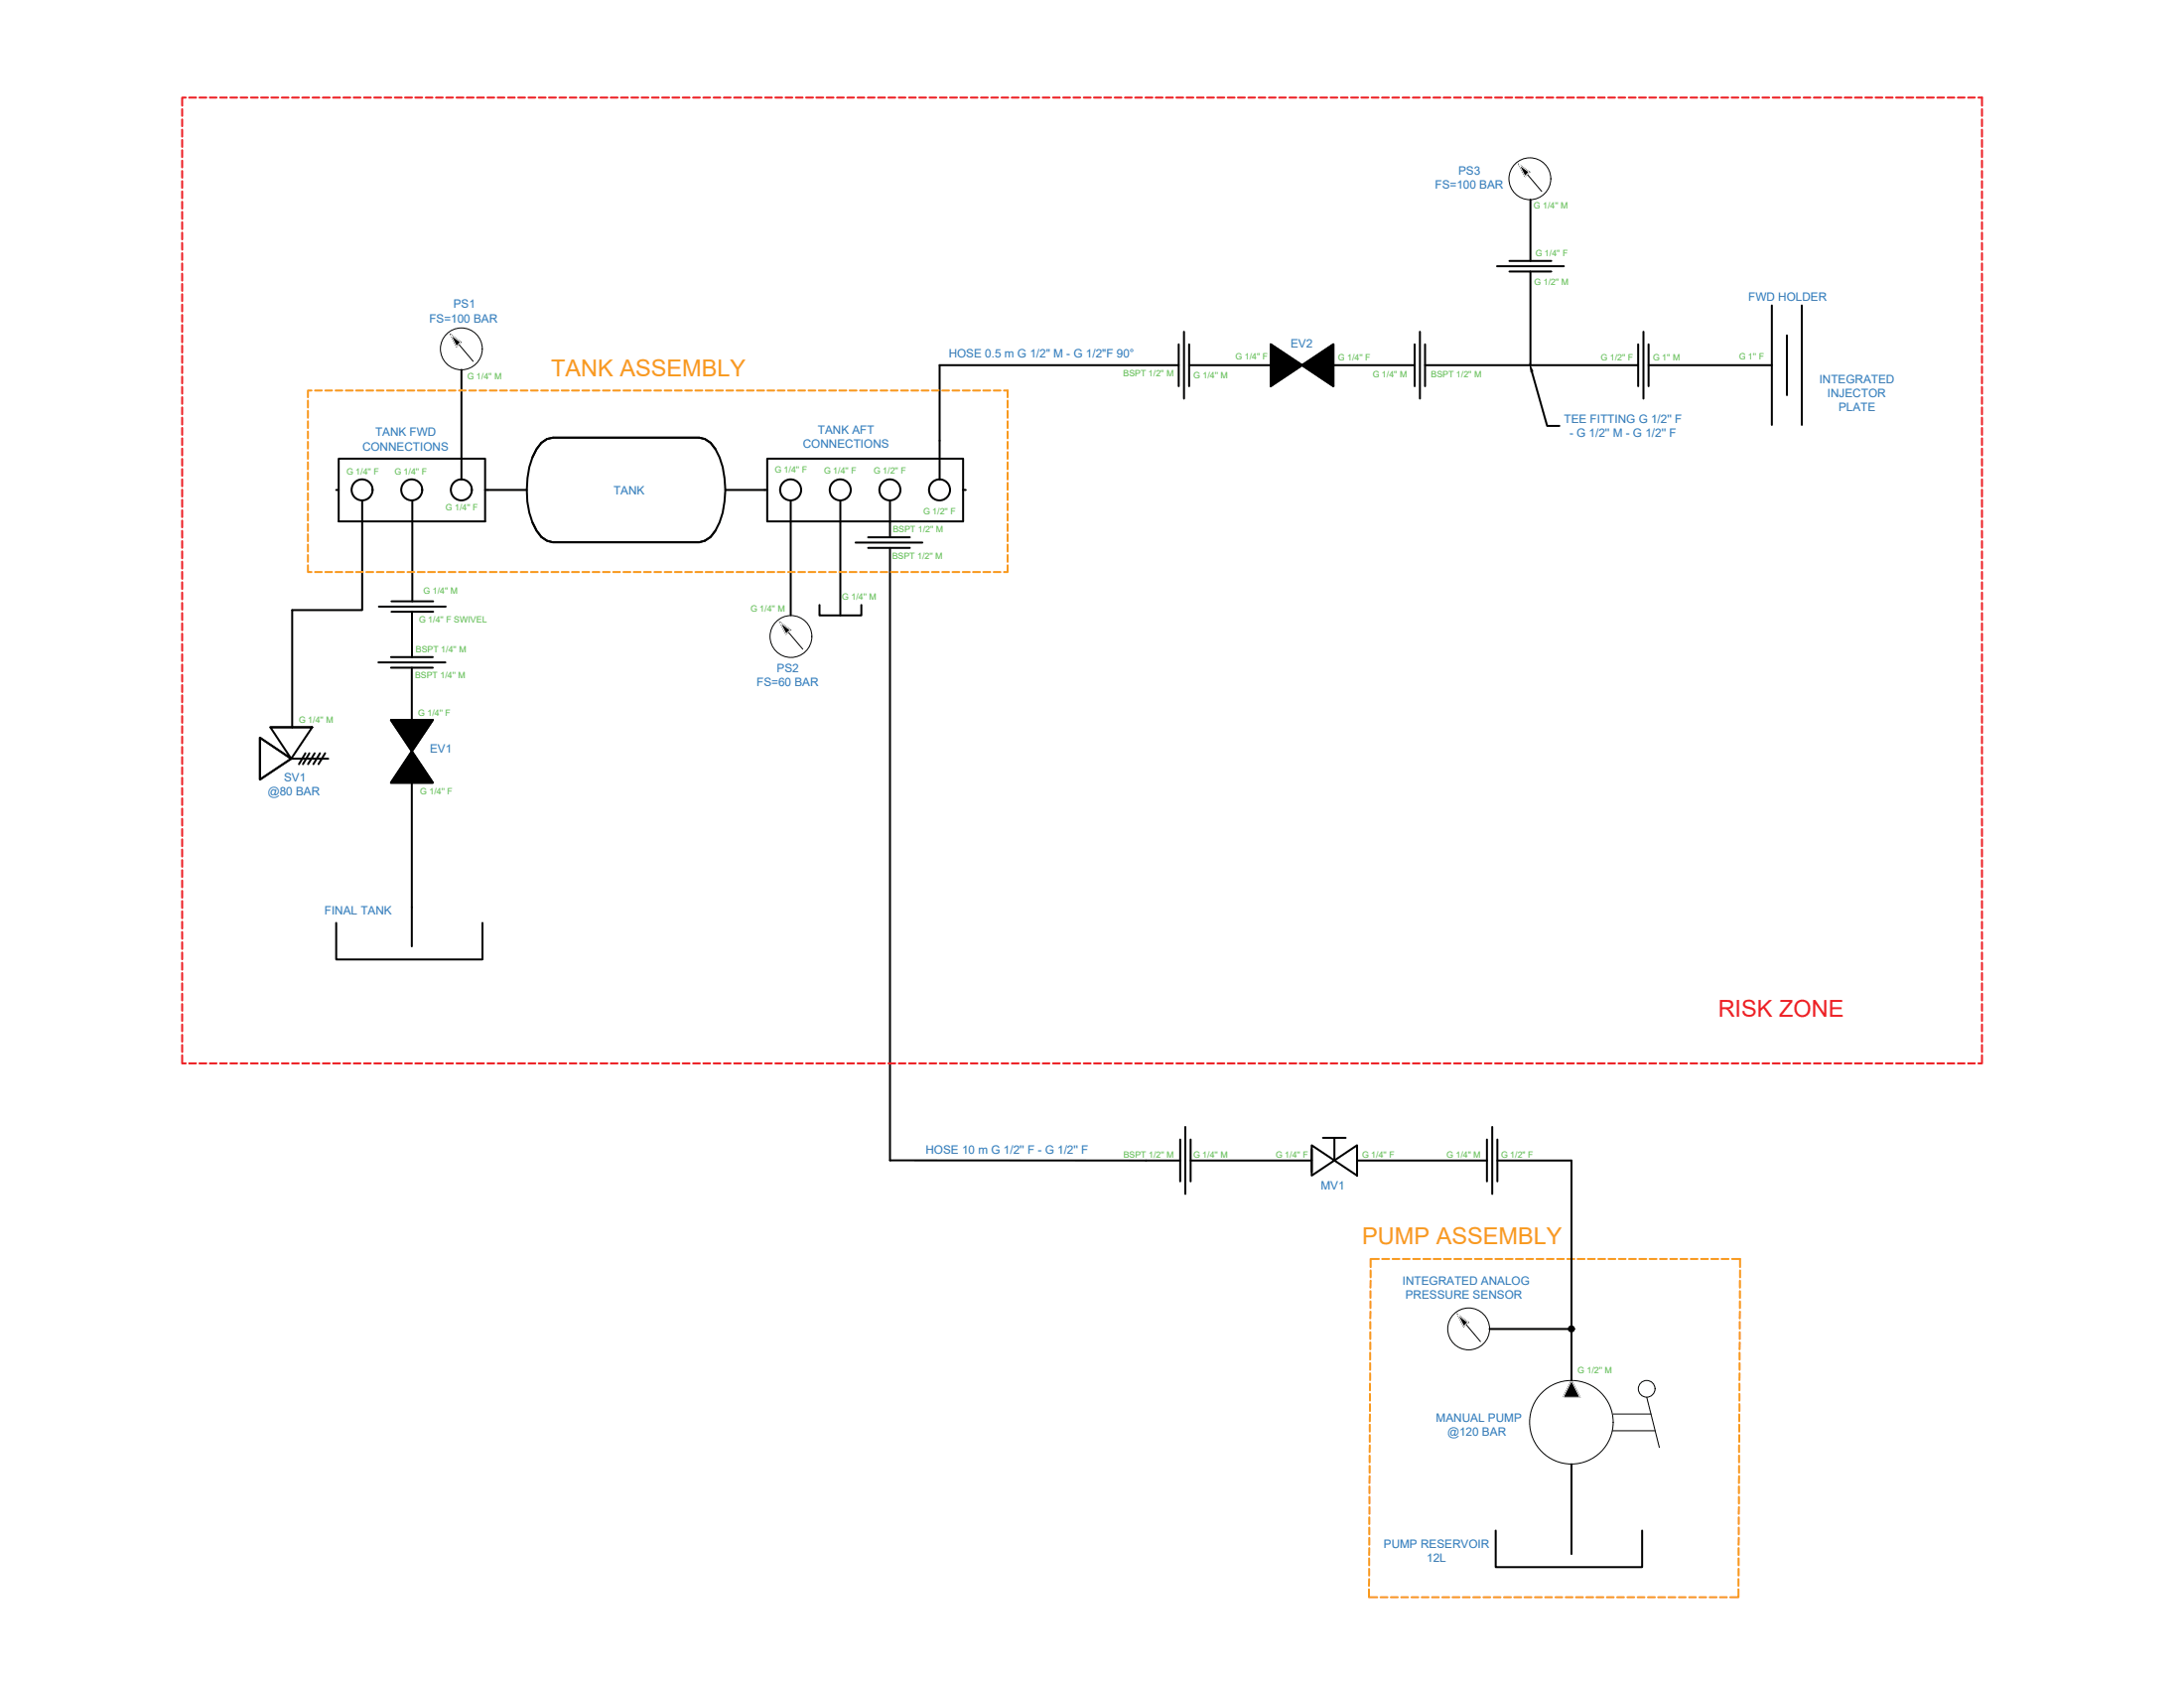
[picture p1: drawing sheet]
<svg xmlns="http://www.w3.org/2000/svg" width="279mm" height="216mm" viewBox="0 0 279 216" stroke-linecap="round" stroke-linejoin="round" font-family="sans-serif">
<!-- layer: SYMS -->
<g fill="none" stroke="#000" stroke-width=".25">
<path d="M191.5 34.1h8.6M193.1 33.4h5.4M193.1 34.7h5.4M226.7 39.1v15.2M230.5 39.1v15.2M43.3 58.7h18.8v8h-18.8zM69.3 56.6l.7-.5 .7-.1h18.8l.7 .1 .7 .5a7.8 7.8 0 0 1 1.8 4.6 11.4 11.4 0 0 1-1.2 6.7l-.6 .8-.7 .5-.7 .2h-18.8l-.7-.2-.7-.5a8.5 8.5 0 0 1-1.9-6.1 9.1 9.1 0 0 1 1.9-6zM91.5 57.4l-.6-.8-.7-.5-.7-.1h-18.8l-.7 .1-.7 .5-.7 .8-.5 1.1M98.1 58.7h25.1v8h-25.1zM150.8 44v5.4M151.5 42.4v8.6M152.1 44v5.4"/>
<path d="M162.6 44l4 2.7-4 2.7zM162.6 44v5.4l8-5.4v5.4zM166.6 46.7l4-2.7v5.4zM181 44v5.4M181.7 42.4v8.6M182.3 44v5.4M209.6 44v5.4M210.2 42.4v8.6M210.9 44v5.4M228.6 42.9v7.6M43 62.7h.3M48.5 77.6h8.5"/>
<path d="M50.1 76.9h5.3M50.1 78.2h5.3M62.1 62.7h.3M68.1 66.8l.5 1.1 .7 .8 .7 .5 .7 .2M70.7 69.4h18.8M91.5 67.9l-.6 .8-.7 .5-.7 .2M97.8 62.7h.3M104.8 77.4v1.3h5.4v-1.3M109.5 69.4h8.5M111.1 68.7h5.3M111.1 70.1h5.3M123.2 62.7h.3"/>
<path d="M48.4 84.7h8.6M50 92.1h5.4l-2.7 4zM50 92.1l5.4 8h-5.4l5.4-8zM50 84h5.4M50 85.4h5.4M52.7 96.1l2.7 4h-5.4zM43 118v4.7h18.7v-4.7M52.7 116v5M151 145.7v5.4M151.6 144.1v8.6M152.3 145.7v5.4M167.8 146.5l5.8 3.9v-3.9l-5.8 3.9z"/>
<path d="M167.8 147v2.9M169.2 145.5h2.9M170.7 145.5v2.9M173.6 147v2.9M190.2 145.7v5.4M190.9 144.1v8.6M191.6 145.7v5.4M191.3 195.8v4.6h18.8v-4.6M201 193.8v5"/>
<circle cx="46.3" cy="62.7" r="1.34"/>
<circle cx="52.7" cy="62.7" r="1.34"/>
<circle cx="59" cy="62.7" r="1.34"/>
<circle cx="101.1" cy="62.7" r="1.34"/>
<circle cx="107.5" cy="62.7" r="1.34"/>
<circle cx="113.8" cy="62.7" r="1.34"/>
<circle cx="120.2" cy="62.7" r="1.34"/>
<circle cx="201" cy="170" r=".33"/>
<circle cx="201" cy="170" r=".2"/>
<circle cx="201" cy="170" r=".1"/>
</g>
<!-- layer: WIRES -->
<g fill="none" stroke="#000" stroke-width=".25">
<path d="M59 47.3v14M120.2 46.7v14.6M46.3 64v14h-8.9v15.1M52.7 78.2v5.8M52.7 64v12.9M62.4 62.7h5M92.8 62.7h5M101.2 64v14.7M107.5 64v14.7M113.9 64v4.7M113.9 70.1v78.3M52.7 85.4v6.7"/>
<path d="M146.6 148.4h4.4M152.3 148.4h15.5M170.7 148.4h.1M173.6 148.4h16.6M191.6 148.4h9.4v28.2M190.6 170h10.4M201 187.3v6.5"/>
</g>
<!-- layer: SYMS -->
<g fill="none" stroke="#000" stroke-width=".13">
<path d="M194.3 21.1l2.9 3.4M194.3 21.1l1.3 .9-.5 .6zM57.7 42.8l2.8 3.4M57.7 42.8l1.2 1-.5 .5zM99.8 79.6l2.9 3.4M99.8 79.6l1.3 1-.5 .5zM186.5 168.2l2.9 3.4M186.5 168.2l1.3 .9-.5 .6zM201 176.6l1.1 2.1h-2.1zM210.7 178.7l1.6 6.4M206.3 183h5.4M206.4 180.9h4.8"/>
<circle cx="195.7" cy="22.9" r="2.68"/>
<circle cx="59" cy="44.6" r="2.68"/>
<circle cx="101.2" cy="81.4" r="2.68"/>
<circle cx="187.9" cy="170" r="2.68"/>
<circle cx="210.7" cy="177.6" r="1.07"/>
<circle cx="201" cy="181.9" r="5.3"/>
</g>
<g fill="#000" stroke="#000" stroke-width=".13">
<path d="M52.6 96l.1 .1zM201 176.6l1.1 2.1h-2.1z"/>
<path d="M194.3 21.1l1.3 .9h-.8zM194.8 22l.3 .6 .5-.6z"/>
<path d="M57.7 42.8l1.2 1h-.8zM58.1 43.8l.3 .5 .5-.5z"/>
<path d="M162.6 46.7v2.7zM162.6 46.7v2.7z"/>
<path d="M162.6 44v2.3zM162.6 44v2.3z"/>
<path d="M162.6 44v5.4l3.9-2.7zM162.6 49.4l3.9-2.7v.1z"/>
<path d="M166.6 46.7l3.9-2.6zM166.6 46.7l3.9-2.6v5.3z"/>
<path d="M170.5 46.7v2.7zM170.6 46.7v2.7z"/>
<path d="M170.5 44.1v2.2l.1-2.3zM170.6 44l-.1 2.3z"/>
<path d="M99.8 79.6l1.3 1h-.8zM100.3 80.6l.3 .5 .5-.5z"/>
<path d="M50 92.1h2.7zM50 92.1h2.7z"/>
<path d="M52.7 96.1l2.6 3.9zM52.7 96.1l2.6 3.9h-5.2z"/>
<path d="M53.1 92.1h2.3zM53.1 92.1h2.3z"/>
<path d="M50 92.1l2.7 3.9 2.7-3.9zM50 92.1l2.7 3.9h-.1z"/>
<path d="M50.1 100l2.6 .1v-.1zM50.1 100l2.6 .1h-2.7z"/>
<path d="M53.1 100l2.3 .1-.1-.1zM53.1 100l2.3 .1h-2.3z"/>
<path d="M186.5 168.2l1.3 .9h-.8zM187 169.1l.3 .6 .5-.6z"/>
</g>
<path d="M194.3 21.1l1.3 .9-.5 .6zM57.7 42.8l1.2 1-.5 .5zM99.8 79.6l1.3 1-.5 .5zM186.5 168.2l1.3 .9-.5 .6zM201 176.6l1.1 2.1h-2.1z" fill="none" stroke="#fafafa" stroke-width=".13"/>
<!-- layer: 0 -->
<g fill="none" stroke="#000" stroke-width=".25">
<path d="M195.8 25.5v7.9M195.8 34.7v12M120.2 46.7h30.6M152.1 46.7h28.9M182.3 46.7h27.3M196 47.5l1.9 7h1.6M210.9 46.7h15.8M33.3 94.4l4 2.6-4 2.7zM34.6 93h5.3l-2.6 4zM34.6 93h5.3M37.3 97h4.7M39.1 96.3l-.9 1.4"/>
<path d="M39.6 96.3l-.8 1.4M40.3 96.3l-.9 1.4M40.9 96.3l-.8 1.4M41.6 96.3l-.9 1.4M52.7 96.1v19.9M113.9 148.4h32.7"/>
</g>
<g fill="none" stroke="#f8991e" stroke-width=".25">
<path d="M39.4 51.2v.9M39.4 52.5v.9M39.4 53.9v.9M39.4 55.2v.9M39.4 56.5v.9M39.4 57.8v.9M39.4 59.1v.9M39.9 49.9h-.5v.9M40.3 49.9h.9M41.6 49.9h.9M42.9 49.9h.9M44.2 49.9h.9"/>
<path d="M45.6 49.9h.8M46.9 49.9h.9M48.2 49.9h.9M49.5 49.9h.9M50.8 49.9h.9M52.1 49.9h.9M53.4 49.9h.9M54.8 49.9h.8M56.1 49.9h.9M57.4 49.9h.9M58.7 49.9h.9M60 49.9h.9"/>
<path d="M61.3 49.9h.9M62.7 49.9h.8M64 49.9h.9M65.3 49.9h.9M66.6 49.9h.9M67.9 49.9h.9M69.2 49.9h.9M70.5 49.9h.9M71.9 49.9h.8M73.2 49.9h.9M74.5 49.9h.9M75.8 49.9h.9"/>
<path d="M77.1 49.9h.9M78.4 49.9h.9M79.8 49.9h.8M81.1 49.9h.9M82.4 49.9h.9M83.7 49.9h.9M85 49.9h.9M86.3 49.9h.9M87.7 49.9h.8M89 49.9h.9M90.3 49.9h.9M91.6 49.9h.9"/>
<path d="M92.9 49.9h.9M94.2 49.9h.9M95.5 49.9h.9M96.9 49.9h.8M98.2 49.9h.9M99.5 49.9h.9M100.8 49.9h.9M102.1 49.9h.9M103.4 49.9h.9M104.8 49.9h.8M106.1 49.9h.9M107.4 49.9h.9"/>
<path d="M108.7 49.9h.9M110 49.9h.9M111.3 49.9h.9M112.6 49.9h.9M114 49.9h.8M115.3 49.9h.9M116.6 49.9h.9M117.9 49.9h.9M119.2 49.9h.9M120.5 49.9h.9M121.9 49.9h.8M123.2 49.9h.9"/>
<path d="M124.5 49.9h.9M125.8 49.9h.9M127.1 49.9h.9M128.4 49.9h.5v.9M128.9 51.2v.9M128.9 52.5v.9M128.9 53.9v.9M128.9 55.2v.9M128.9 56.5v.9M128.9 57.8v.9M128.9 59.1v.9M39.4 72.3v.9h.5"/>
<path d="M39.4 60.4v.9M39.4 61.8v.8M39.4 63.1v.9M39.4 64.4v.9M39.4 65.7v.9M39.4 67v.9M39.4 68.3v.9M39.4 69.7v.8M39.4 71v.9M40.3 73.2h.9M41.6 73.2h.9M42.9 73.2h.9"/>
<path d="M44.2 73.2h.9M45.6 73.2h.8M46.9 73.2h.9M48.2 73.2h.9M49.5 73.2h.9M50.8 73.2h.9M52.1 73.2h.9M53.4 73.2h.9M54.8 73.2h.8M56.1 73.2h.9M57.4 73.2h.9M58.7 73.2h.9"/>
<path d="M60 73.2h.9M61.3 73.2h.9M62.7 73.2h.8M64 73.2h.9M65.3 73.2h.9M66.6 73.2h.9M67.9 73.2h.9M69.2 73.2h.9M70.5 73.2h.9M71.9 73.2h.8M73.2 73.2h.9M74.5 73.2h.9"/>
<path d="M75.8 73.2h.9M77.1 73.2h.9M78.4 73.2h.9M79.8 73.2h.8M81.1 73.2h.9M82.4 73.2h.9M83.7 73.2h.9M85 73.2h.9M86.3 73.2h.9M87.7 73.2h.8M89 73.2h.9M90.3 73.2h.9"/>
<path d="M91.6 73.2h.9M92.9 73.2h.9M94.2 73.2h.9M95.5 73.2h.9M96.9 73.2h.8M98.2 73.2h.9M99.5 73.2h.9M100.8 73.2h.9M102.1 73.2h.9M103.4 73.2h.9M104.8 73.2h.8M106.1 73.2h.9"/>
<path d="M107.4 73.2h.9M108.7 73.2h.9M110 73.2h.9M111.3 73.2h.9M112.6 73.2h.9M114 73.2h.8M115.3 73.2h.9M116.6 73.2h.9M117.9 73.2h.9M119.2 73.2h.9M120.5 73.2h.9M121.9 73.2h.8"/>
<path d="M123.2 73.2h.9M124.5 73.2h.9M125.8 73.2h.9M127.1 73.2h.9M128.9 72.3v.9h-.5M128.9 60.4v.9M128.9 61.8v.8M128.9 63.1v.9M128.9 64.4v.9M128.9 65.7v.9M128.9 67v.9M128.9 68.3v.9"/>
<path d="M128.9 69.7v.8M128.9 71v.9M175.3 177v.8M175.3 178.3v.8M175.3 179.6v.9M175.3 173v.9M175.3 174.3v.9M175.3 175.7v.8M175.3 169.1v.8M175.3 170.4v.9M175.3 171.7v.9M175.3 167.8v.8"/>
<path d="M175.3 165.1v.9M175.3 166.4v.9M175.3 163.8v.9M175.3 162.5v.9M176.4 161h-1.1v1.1M176.8 161h.9M178.2 161h.8M179.5 161h.8M180.8 161h.9M182.1 161h.9M183.4 161h.9M184.7 161h.9"/>
<path d="M186.1 161h.8M187.4 161h.8M188.7 161h.8M190 161h.9M191.3 161h.9M192.6 161h.9M193.9 161h.9M195.3 161h.8M196.6 161h.8M197.9 161h.9M199.2 161h.9M200.5 161h.9"/>
<path d="M201.8 161h.9M203.1 161h.9M204.5 161h.8M205.8 161h.9M207.1 161h.9M208.4 161h.9M209.7 161h.9M211 161h.9M212.4 161h.8M213.7 161h.8M215 161h.9M216.3 161h.9"/>
<path d="M217.6 161h.9M218.9 161h.9M220.2 161h.9M221.6 161h1v1.1M222.5 177v.8M222.5 178.3v.8M222.5 179.6v.9M222.5 173v.9M222.5 174.3v.9M222.5 175.7v.8M222.6 169.1v.8M222.6 170.4v.9"/>
<path d="M222.6 171.7l-.1 .9M222.6 163.8v.9M222.6 165.1v.9M222.6 166.4v.9M222.6 167.8v.8M222.6 162.5v.9M175.2 199.3v.9M175.2 194.1v.8M175.2 195.4v.9M175.2 196.7v.9M175.2 198v.9M175.2 190.1v.9"/>
<path d="M175.2 191.4v.9M175.2 192.8v.8M175.2 188.8v.9M175.2 186.2v.8M175.2 187.5v.9M175.2 182.2v.9M175.2 183.6v.8M175.2 184.9v.8M175.3 180.9l-.1 .9M222.4 198v.9M222.4 199.3v.9M222.4 194.1v.8"/>
<path d="M222.4 195.4v.9M222.4 196.7v.9M222.5 190.1v.9M222.5 191.4v.9M222.5 192.8l-.1 .8M222.5 184.9v.8M222.5 186.2v.8M222.5 187.5v.9M222.5 188.8v.9M222.5 180.9v.9M222.5 182.2v.9M222.5 183.6v.8"/>
<path d="M175.1 203.3v1h1.1M175.2 202l-.1 .8M175.2 200.7v.8M176.6 204.3h.9M177.9 204.3h.9M179.3 204.3h.8M180.6 204.3h.8M181.9 204.3h.9M183.2 204.3h.9M184.5 204.3h.9M185.8 204.3h.9M187.1 204.3h.9"/>
<path d="M188.5 204.3h.8M189.8 204.3h.8M191.1 204.3h.9M192.4 204.3h.9M193.7 204.3h.9M195 204.3h.9M196.4 204.3h.8M197.7 204.3h.8M199 204.3h.9M200.3 204.3h.9M201.6 204.3h.9M202.9 204.3h.9"/>
<path d="M204.2 204.3h.9M205.6 204.3h.8M206.9 204.3h.9M208.2 204.3h.9M209.5 204.3h.9M210.8 204.3h.9M212.1 204.3h.9M213.4 204.3h.9M214.8 204.3h.8M216.1 204.3h.9M217.4 204.3h.9M218.7 204.3h.9"/>
<path d="M220 204.3h.9M222.4 203.3v1h-1.1M222.4 202v.8M222.4 200.7v.8"/>
</g>
<path d="M195.7 46.8l.4 .7-.2 .1z" fill="#000" stroke="#000" stroke-width=".13"/>
<g fill="none" stroke="#ed1f24" stroke-width=".25">
<path d="M23.3 14v.8M23.3 15.3v.8M23.3 16.6v.9M23.3 17.9v.9M23.3 19.2v.9M23.8 12.5h-.5v1M24.2 12.5h.9M25.5 12.5h.9M26.8 12.5h.9M28.2 12.5h.8M29.5 12.5h.8M30.8 12.5h.8"/>
<path d="M32.1 12.5h.9M33.4 12.5h.9M34.7 12.5h.9M36 12.5h.9M37.4 12.5h.8M38.7 12.5h.8M40 12.5h.9M41.3 12.5h.9M42.6 12.5h.9M43.9 12.5h.9M45.3 12.5h.8M46.6 12.5h.8"/>
<path d="M47.9 12.5h.8M49.2 12.5h.9M50.5 12.5h.9M51.8 12.5h.9M53.1 12.5h.9M54.5 12.5h.8M55.8 12.5h.8M57.1 12.5h.9M58.4 12.5h.9M59.7 12.5h.9M61 12.5h.9M62.4 12.5h.8"/>
<path d="M63.7 12.5h.8M65 12.5h.8M66.3 12.5h.9M67.6 12.5h.9M68.9 12.5h.9M70.2 12.5h.9M71.6 12.5h.8M72.9 12.5h.8M74.2 12.5h.9M75.5 12.5h.9M76.8 12.5h.9M78.1 12.5h.9"/>
<path d="M79.4 12.5h.9M80.8 12.5h.8M82.1 12.5h.9M83.4 12.5h.9M84.7 12.5h.9M86 12.5h.9M87.3 12.5h.9M88.7 12.5h.8M90 12.5h.8M91.3 12.5h.9M92.6 12.5h.9M93.9 12.5h.9"/>
<path d="M95.2 12.5h.9M96.5 12.5h.9M97.9 12.5h.8M99.2 12.5h.9M100.5 12.5h.9M101.8 12.5h.9M103.1 12.5h.9M104.4 12.5h.9M105.7 12.5h.9M107.1 12.5h.9M108.4 12.5h.9M109.7 12.5h.9"/>
<path d="M111 12.5h.9M112.3 12.5h.9M113.6 12.5h.9M115 12.5h.8M116.3 12.5h.9M117.6 12.5h.9M118.9 12.5h.9M120.2 12.5h.9M121.5 12.5h.9M122.9 12.5h.8M124.2 12.5h.9M125.5 12.5h.9"/>
<path d="M126.8 12.5h.9M128.1 12.5h.9M129.4 12.5h.9M130.7 12.5h.9M132.1 12.5h.8M133.4 12.5h.9M134.7 12.5h.9M136 12.5h.9M137.3 12.5h.9M138.6 12.5h.9M140 12.5h.8M141.3 12.5h.9"/>
<path d="M142.6 12.5h.9M143.9 12.5h.9M145.2 12.5h.9M146.5 12.5h.9M147.8 12.5h.9M149.2 12.5h.9M150.5 12.5h.9M151.8 12.5h.9M153.1 12.5h.9M154.4 12.5h.9M155.7 12.5h.9M157.1 12.5h.8"/>
<path d="M158.4 12.5h.9M159.7 12.5h.9M161 12.5h.9M162.3 12.5h.9M163.6 12.5h.9M165 12.5h.8M166.3 12.5h.9M167.6 12.5h.9M168.9 12.5h.9M170.2 12.5h.9M171.5 12.5h.9M172.8 12.5h.9"/>
<path d="M174.2 12.5h.8M175.5 12.5h.9M176.8 12.5h.9M178.1 12.5h.9M179.4 12.5h.9M180.7 12.5h.9M182.1 12.5h.8M183.4 12.5h.9M184.7 12.5h.9M186 12.5h.9M187.3 12.5h.9M188.6 12.5h.9"/>
<path d="M189.9 12.5h.9M191.3 12.5h.9M192.6 12.5h.9M193.9 12.5h.9M195.2 12.5h.9M196.5 12.5h.9M197.8 12.5h.9M199.2 12.5h.8M200.5 12.5h.9M201.8 12.5h.9M203.1 12.5h.9M204.4 12.5h.9"/>
<path d="M205.7 12.5h.9M207.1 12.5h.8M208.4 12.5h.9M209.7 12.5h.9M211 12.5h.9M212.3 12.5h.9M213.6 12.5h.9M214.9 12.5h.9M216.3 12.5h.8M217.6 12.5h.9M218.9 12.5h.9M220.2 12.5h.9"/>
<path d="M221.5 12.5h.9M222.8 12.5h.9M224.2 12.5h.8M225.5 12.5h.8M226.8 12.5h.9M228.1 12.5h.9M229.4 12.5h.9M230.7 12.5h.9M232.1 12.5h.8M233.4 12.5h.8M234.7 12.5h.9M236 12.5h.9"/>
<path d="M237.3 12.5h.9M238.6 12.5h.9M239.9 12.5h.9M241.3 12.5h.8M242.6 12.5h.8M243.9 12.5h.9M245.2 12.5h.9M246.5 12.5h.9M247.8 12.5h.9M249.2 12.5h.8M250.5 12.5h.8M251.8 12.5h.8"/>
<path d="M253.1 12.5h.5v1M253.6 14v.8M253.6 15.3v.8M253.6 16.6v.9M253.6 17.9v.9M253.6 19.2v.9M23.3 20.5v.9M23.3 21.9v.8M23.3 23.2v.8M23.3 24.5v.9M23.3 25.8v.9M23.3 27.1v.9"/>
<path d="M23.3 28.4v.9M23.3 29.8v.8M23.3 31.1v.8M23.3 32.4v.8M23.3 33.7v.9M23.3 35v.9M23.3 36.3v.9M23.3 37.6v.9M23.3 39v.8M253.6 20.5v.9M253.6 21.9v.8M253.6 23.2v.8"/>
<path d="M253.6 24.5v.9M253.6 25.8v.9M253.6 27.1v.9M253.6 28.4v.9M253.6 29.8v.8M253.6 31.1v.8M253.6 32.4v.8M253.6 33.7v.9M253.6 35v.9M253.6 36.3v.9M253.6 37.6v.9M253.6 39v.8"/>
<path d="M23.3 40.3v.8M23.3 41.6v.9M23.3 42.9v.9M23.3 44.2v.9M23.3 45.5v.9M23.3 46.9v.8M23.3 48.2v.8M23.3 49.5v.8M23.3 50.8v.9M23.3 52.1v.9M23.3 53.4v.9M23.3 54.7v.9"/>
<path d="M23.3 56.1v.8M23.3 57.4v.8M23.3 58.7v.9M253.6 40.3v.8M253.6 41.6v.9M253.6 42.9v.9M253.6 44.2v.9M253.6 45.5v.9M253.6 46.9v.8M253.6 48.2v.8M253.6 49.5v.8M253.6 50.8v.9"/>
<path d="M253.6 52.1v.9M253.6 53.4v.9M253.6 54.7v.9M253.6 56.1v.8M253.6 57.4v.8M253.6 58.7v.9M23.3 60v.9M23.3 61.3v.9M23.3 62.6v.9M23.3 63.9v.9M23.3 65.3v.8M23.3 66.6v.9"/>
<path d="M23.3 67.9v.9M23.3 69.2v.9M23.3 70.5v.9M23.3 71.8v.9M23.3 73.1v.9M23.3 74.5v.8M23.3 75.8v.9M23.3 77.1v.9M23.3 78.4v.9M23.3 79.7v.9M253.6 60v.9M253.6 61.3v.9"/>
<path d="M253.6 62.6v.9M253.6 63.9v.9M253.6 65.3v.8M253.6 66.6v.9M253.6 67.9v.9M253.6 69.2v.9M253.6 70.5v.9M253.6 71.8v.9M253.6 73.1v.9M253.6 74.5v.8M253.6 75.8v.9M253.6 77.1v.9"/>
<path d="M253.6 78.4v.9M253.6 79.7v.9M23.3 81v.9M23.3 82.4v.8M23.3 83.7v.9M23.3 85v.9M23.3 86.3v.9M23.3 87.6v.9M23.3 88.9v.9M23.3 90.2v.9M23.3 91.6v.8M23.3 92.9v.9"/>
<path d="M23.3 94.2v.9M23.3 95.5v.9M23.3 96.8v.9M23.3 98.1v.9M23.3 99.5v.8M253.6 81v.9M253.6 82.4v.8M253.6 83.7v.9M253.6 85v.9M253.6 86.3v.9M253.6 87.6v.9M253.6 88.9v.9"/>
<path d="M253.6 90.2v.9M253.6 91.6v.8M253.6 92.9v.9M253.6 94.2v.9M253.6 95.5v.9M253.6 96.8v.9M253.6 98.1v.9M253.6 99.5v.8M23.3 100.8v.9M23.3 102.1v.9M23.3 103.4v.9M23.3 104.7v.9"/>
<path d="M23.3 106v.9M23.3 107.4v.8M23.3 108.7v.9M23.3 110v.9M23.3 111.3v.9M23.3 112.6v.9M23.3 113.9v.9M23.3 115.2v.9M23.3 116.6v.8M23.3 117.9v.9M23.3 119.2v.9M253.6 100.8v.9"/>
<path d="M253.6 102.1v.9M253.6 103.4v.9M253.6 104.7v.9M253.6 106v.9M253.6 107.4v.8M253.6 108.7v.9M253.6 110v.9M253.6 111.3v.9M253.6 112.6v.9M253.6 113.9v.9M253.6 115.2v.9M253.6 116.6v.8"/>
<path d="M253.6 117.9v.9M253.6 119.2v.9M23.3 135v1h.5M23.3 120.5v.9M23.3 121.8v.9M23.3 123.1v.9M23.3 124.5v.8M23.3 125.8v.9M23.3 127.1v.9M23.3 128.4v.9M23.3 129.7v.9M23.3 131v.9"/>
<path d="M23.3 132.3v.9M23.3 133.7v.8M24.2 136h.9M25.5 136h.9M26.8 136h.9M28.2 136h.8M29.5 136h.8M30.8 136h.8M32.1 136h.9M33.4 136h.9M34.7 136h.9M36 136h.9"/>
<path d="M37.4 136h.8M38.7 136h.8M40 136h.9M41.3 136h.9M42.6 136h.9M43.9 136h.9M45.3 136h.8M46.6 136h.8M47.9 136h.8M49.2 136h.9M50.5 136h.9M51.8 136h.9"/>
<path d="M53.1 136h.9M54.5 136h.8M55.8 136h.8M57.1 136h.9M58.4 136h.9M59.7 136h.9M61 136h.9M62.4 136h.8M63.7 136h.8M65 136h.8M66.3 136h.9M67.6 136h.9"/>
<path d="M68.9 136h.9M70.2 136h.9M71.6 136h.8M72.9 136h.8M74.2 136h.9M75.5 136h.9M76.8 136h.9M78.1 136h.9M79.4 136h.9M80.8 136h.8M82.1 136h.9M83.4 136h.9"/>
<path d="M84.7 136h.9M86 136h.9M87.3 136h.9M88.7 136h.8M90 136h.8M91.3 136h.9M92.6 136h.9M93.9 136h.9M95.2 136h.9M96.5 136h.9M97.9 136h.8M99.2 136h.9"/>
<path d="M100.5 136h.9M101.8 136h.9M103.1 136h.9M104.4 136h.9M105.7 136h.9M107.1 136h.9M108.4 136h.9M109.7 136h.9M111 136h.9M112.3 136h.9M113.6 136h.9M115 136h.8"/>
<path d="M116.3 136h.9M117.6 136h.9M118.9 136h.9M120.2 136h.9M121.5 136h.9M122.9 136h.8M124.2 136h.9M125.5 136h.9M126.8 136h.9M128.1 136h.9M129.4 136h.9M130.7 136h.9"/>
<path d="M132.1 136h.8M133.4 136h.9M134.7 136h.9M136 136h.9M137.3 136h.9M138.6 136h.9M140 136h.8M141.3 136h.9M142.6 136h.9M143.9 136h.9M145.2 136h.9M146.5 136h.9"/>
<path d="M147.8 136h.9M149.2 136h.9M150.5 136h.9M151.8 136h.9M153.1 136h.9M154.4 136h.9M155.7 136h.9M157.1 136h.8M158.4 136h.9M159.7 136h.9M161 136h.9M162.3 136h.9"/>
<path d="M163.6 136h.9M165 136h.8M166.3 136h.9M167.6 136h.9M168.9 136h.9M170.2 136h.9M171.5 136h.9M172.8 136h.9M174.2 136h.8M175.5 136h.9M176.8 136h.9M178.1 136h.9"/>
<path d="M179.4 136h.9M180.7 136h.9M182.1 136h.8M183.4 136h.9M184.7 136h.9M186 136h.9M187.3 136h.9M188.6 136h.9M189.9 136h.9M191.3 136h.9M192.6 136h.9M193.9 136h.9"/>
<path d="M195.2 136h.9M196.5 136h.9M197.8 136h.9M199.2 136h.8M200.5 136h.9M201.8 136h.9M203.1 136h.9M204.4 136h.9M205.7 136h.9M207.1 136h.8M208.4 136h.9M209.7 136h.9"/>
<path d="M211 136h.9M212.3 136h.9M213.6 136h.9M214.9 136h.9M216.3 136h.8M217.6 136h.9M218.9 136h.9M220.2 136h.9M221.5 136h.9M222.8 136h.9M224.2 136h.8M225.5 136h.8"/>
<path d="M226.8 136h.9M228.1 136h.9M229.4 136h.9M230.7 136h.9M232.1 136h.8M233.4 136h.8M234.7 136h.9M236 136h.9M237.3 136h.9M238.6 136h.9M239.9 136h.9M241.3 136h.8"/>
<path d="M242.6 136h.8M243.9 136h.9M245.2 136h.9M246.5 136h.9M247.8 136h.9M249.2 136h.8M250.5 136h.8M251.8 136h.8M253.6 135v1h-.5M253.6 120.5v.9M253.6 121.8v.9M253.6 123.1v.9"/>
<path d="M253.6 124.5v.8M253.6 125.8v.9M253.6 127.1v.9M253.6 128.4v.9M253.6 129.7v.9M253.6 131v.9M253.6 132.3v.9M253.6 133.7v.8"/>
</g>
<g font-size="3" fill="#f8991e">
<text x="70.5" y="48.1">TANK ASSEMBLY</text>
<text x="174.3" y="159.1">PUMP ASSEMBLY</text>
</g>
<text font-size="3" fill="#ed1f24" x="219.8" y="130">RISK ZONE</text>
<g font-size="1.5" fill="#2776bb">
<text x="186.6" y="22.4">PS3</text>
<text x="183.6" y="24.2">FS=100 BAR</text>
<text x="54.9" y="41.2">FS=100 BAR</text>
<text x="58" y="39.4">PS1</text>
<text x="223.7" y="38.5">FWD HOLDER</text>
<text x="121.4" y="45.7">HOSE 0.5 m G 1/2&quot; M - G 1/2&quot;F 90°</text>
<text x="165.1" y="44.5">EV2</text>
<text x="232.7" y="49">INTEGRATED</text>
<text x="233.8" y="50.8">INJECTOR</text>
<text x="235.2" y="52.6">PLATE</text>
<text x="46.4" y="57.6">CONNECTIONS</text>
<text x="48" y="55.8">TANK FWD</text>
<text x="102.7" y="57.3">CONNECTIONS</text>
<text x="104.6" y="55.5">TANK AFT</text>
<text x="200.1" y="54.1">TEE FITTING G 1/2'' F</text>
<text x="200.8" y="55.9">- G 1/2'' M - G 1/2'' F</text>
<text x="78.5" y="63.3">TANK</text>
<text x="96.8" y="87.7">FS=60 BAR</text>
<text x="99.4" y="86">PS2</text>
<text x="34.3" y="101.7">@80 BAR</text>
<text x="36.3" y="99.9">SV1</text>
<text x="55" y="96.2">EV1</text>
<text x="41.5" y="116.9">FINAL TANK</text>
<text x="118.4" y="147.6">HOSE 10 m G 1/2'' F - G 1/2'' F</text>
<text x="169" y="152.2">MV1</text>
<text x="179.4" y="164.3">INTEGRATED ANALOG</text>
<text x="179.8" y="166.1">PRESSURE SENSOR</text>
<text x="183.7" y="181.9">MANUAL PUMP</text>
<text x="185.2" y="183.7">@120 BAR</text>
<text x="177" y="197.9">PUMP RESERVOIR</text>
<text x="182.5" y="199.7">12L</text>
</g>
<g font-size="1.1" fill="#58ba48">
<text x="196.2" y="26.7">G 1/4'' M</text>
<text x="196.4" y="32.8">G 1/4'' F</text>
<text x="196.3" y="36.4">G 1/2'' M</text>
<text x="158.1" y="46">G 1/4'' F</text>
<text x="171.2" y="46.1">G 1/4'' F</text>
<text x="204.8" y="46.2">G 1/2'' F</text>
<text x="211.5" y="46.2">G 1'' M</text>
<text x="222.5" y="46">G 1'' F</text>
<text x="59.8" y="48.5">G 1/4'' M</text>
<text x="143.7" y="48.1">BSPT 1/2'' M</text>
<text x="152.7" y="48.3">G 1/4'' M</text>
<text x="175.6" y="48.3">G 1/4'' M</text>
<text x="183.1" y="48.3">BSPT 1/2'' M</text>
<text x="44.3" y="60.7">G 1/4'' F</text>
<text x="50.5" y="60.7">G 1/4'' F</text>
<text x="57" y="65.2">G 1/4'' F</text>
<text x="99.1" y="60.5">G 1/4'' F</text>
<text x="105.4" y="60.5">G 1/4'' F</text>
<text x="111.8" y="60.5">G 1/2'' F</text>
<text x="118.1" y="65.8">G 1/2'' F</text>
<text x="114.1" y="71.5">BSPT 1/2'' M</text>
<text x="114.2" y="68.1">BSPT 1/2'' M</text>
<text x="54.2" y="75.9">G 1/4'' M</text>
<text x="107.7" y="76.7">G 1/4'' M</text>
<text x="53.2" y="83.5">BSPT 1/4'' M</text>
<text x="53.6" y="79.6">G 1/4'' F SWIVEL</text>
<text x="96" y="78.3">G 1/4'' M</text>
<text x="53.1" y="86.8">BSPT 1/4'' M</text>
<text x="38.2" y="92.5">G 1/4'' M</text>
<text x="53.5" y="91.6">G 1/4'' F</text>
<text x="53.7" y="101.6">G 1/4'' F</text>
<text x="143.7" y="148.1">BSPT 1/2'' M</text>
<text x="152.7" y="148.1">G 1/4'' M</text>
<text x="163.2" y="148.1">G 1/4'' F</text>
<text x="174.2" y="148.1">G 1/4'' F</text>
<text x="185.1" y="148.1">G 1/4&quot; M</text>
<text x="192" y="148.1">G 1/2&quot; F</text>
<text x="201.8" y="175.7">G 1/2'' M</text>
</g>
</svg>
